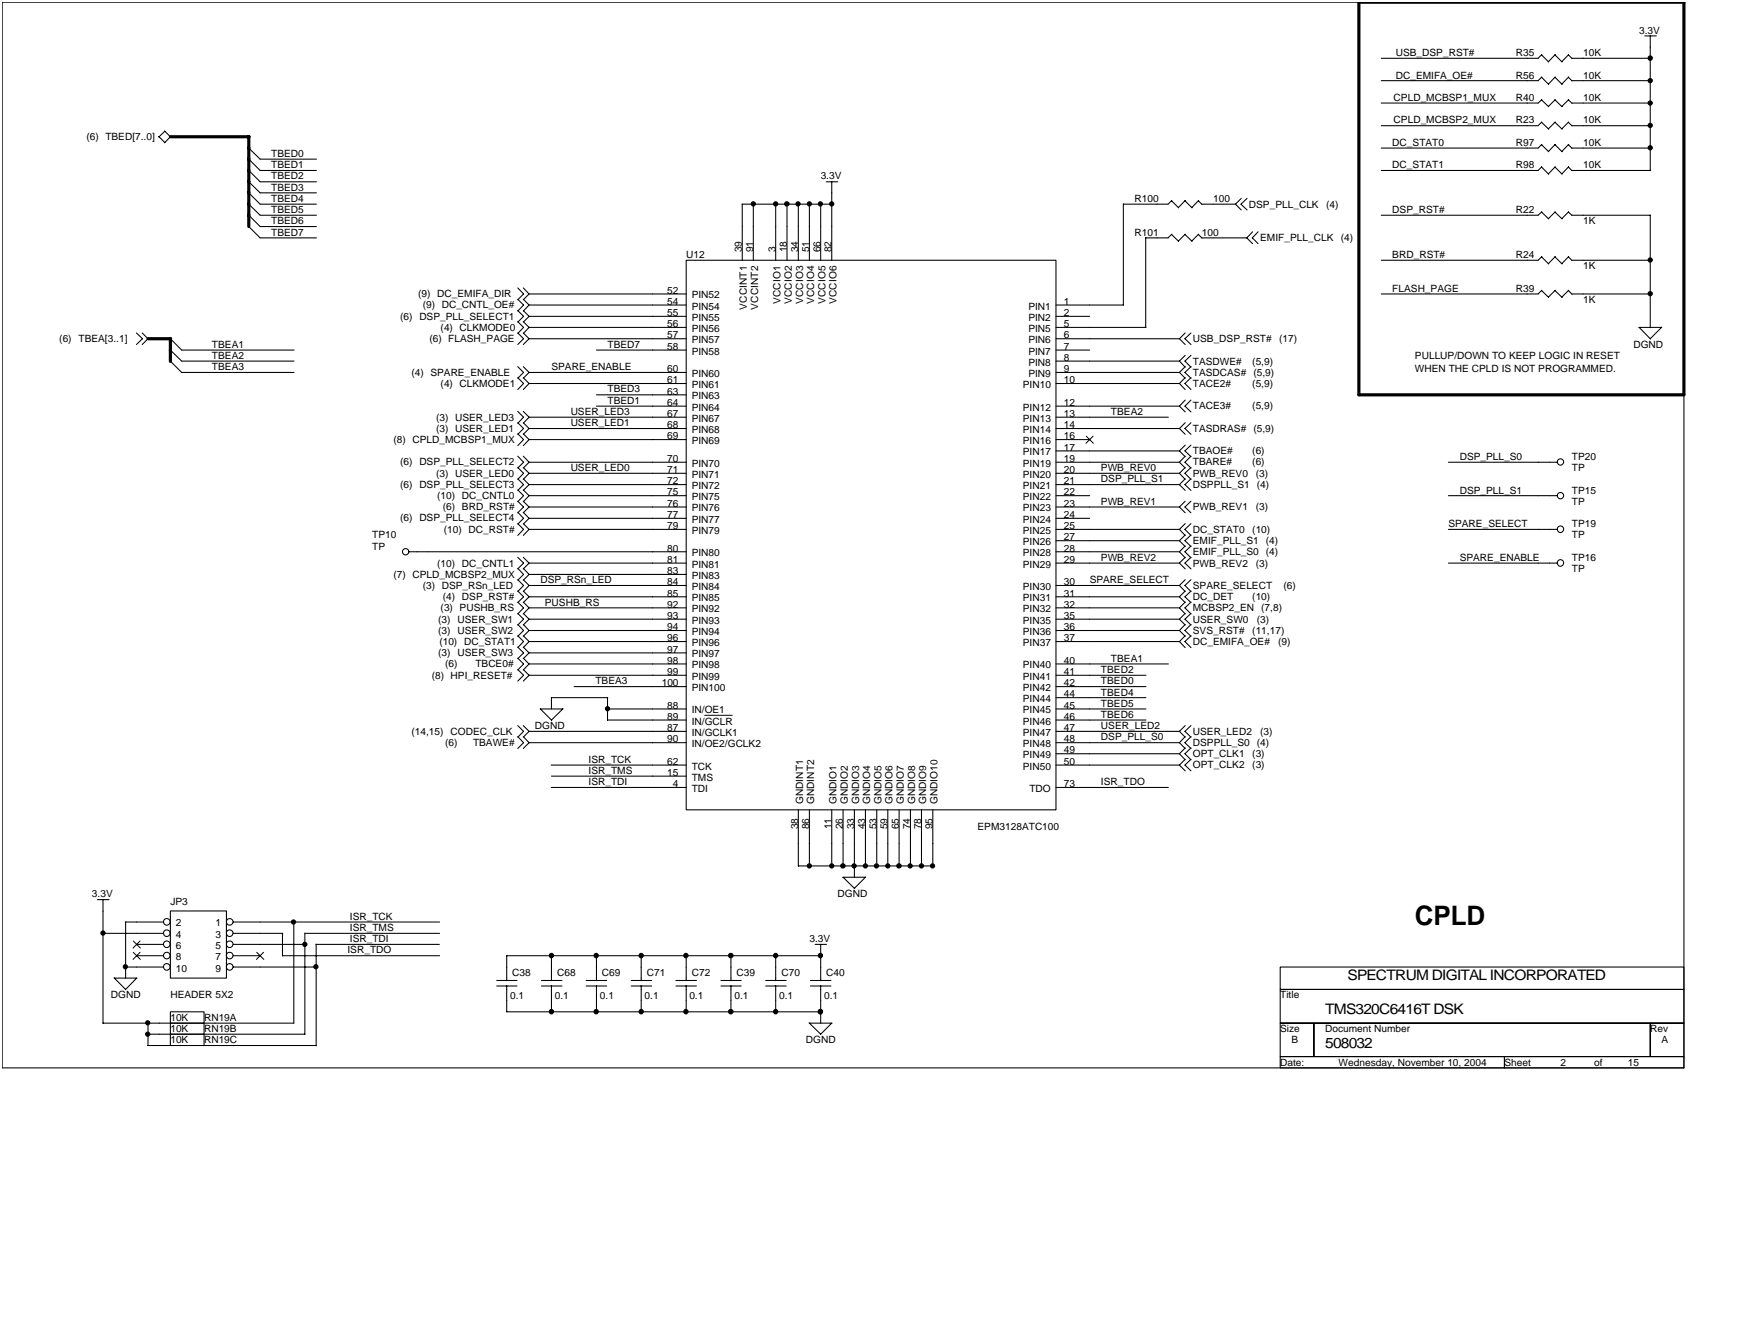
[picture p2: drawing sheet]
<svg xmlns="http://www.w3.org/2000/svg" width="279mm" height="216mm" viewBox="0 0 279 216" stroke-linecap="round" stroke-linejoin="round" font-family="sans-serif">
<g fill="none" stroke="#000" stroke-width=".17">
<path d="M.4 .4h270.5v171.3h-270.5zM248 12.4l1.1 1.2M248 8.8l1.1 1.2M248 19.7l1.1 1.1M248 16.1l1.1 1.1M248 12.4l-.6 .6h-25.2M248 8.8l-.6 .6h-25.2M248 19.6l-.6 .6h-25.2M248 16l-.6 .6h-25.2M250.1 12.4l1.2 1.2M250.1 8.8l1.2 1.2M250.1 19.7l1.2 1.1"/>
<path d="M250.1 16.1l1.2 1.1M250.2 12.4l-1.1 1.1M250.2 8.8l-1.1 1.1M250.2 19.6l-1.1 1.1M250.2 16l-1.1 1.1M252.3 12.4l.6 .6M252.3 8.8l.6 .6M252.3 19.7l.6 .5M252.3 16.1l.6 .5M252.3 12.4l-1.1 1.1M252.3 8.8l-1.1 1.1M252.3 19.6l-1.1 1.1"/>
<path d="M252.3 16l-1.1 1.1M252.8 13h12.7M252.8 9.4h12.6M252.8 16.6h12.7M264.6 5.8h1.8M265.4 5.8v21.6M25.5 21.9l1 1M26.5 21.1l.9 .9-.9 1M26.5 21.1l-1 .9M40 27.4l1.8 1.8h9.1M40 32.8l1.8 1.8h9.1M40 36.4l1.8 1.8h9.1"/>
<path d="M40 31l1.8 1.8h9.1M40 25.5l1.8 1.9h9.1M40 34.6l1.8 1.8h9.1M40 29.2l1.8 1.8h9.1M40 23.8l1.8 1.8h9.1M119.4 32.8h14.4M119.4 32.8v9M121.2 32.8v9M124.8 32.8v9M126.6 32.8v9M128.4 32.8v9M130.2 32.8v9"/>
<path d="M132 32.8v9M132.9 29.2h1.9M133.8 29.2v12.6M180.7 32.8v16.2M184.3 38.2v14.4M188.4 37.7l1.2 1.1M188.4 32.3l1.2 1.1M188.5 37.6l-.6 .6h-3.6M188.5 32.2l-.6 .6h-7.2M190.6 37.7l1.1 1.1M190.6 32.3l1.1 1.1M190.6 37.6l-1.1 1.1"/>
<path d="M190.6 32.2l-1.1 1.2M192.8 37.7l.6 .6M192.8 32.3l.6 .6M192.8 37.6l-1.1 1.1M192.8 32.2l-1.1 1.2M193.3 38.2h7.3M193.3 32.8h5.5M199.7 31.9l-1 .9 1 1M200.6 31.9l-1 .9 1 1M201.5 37.3l-1 .9 1 1M202.4 37.3l-1 .9 1 1M248 34.1l1.1 1.1"/>
<path d="M248 26.9l1.1 1.1M248 23.3l1.1 1.1M248 26.8l-.6 .6h-25.2M248 34.1l-.6 .5h-25.2M248 23.2l-.6 .6h-25.2M250.1 34.1l1.2 1.1M250.1 26.9l1.2 1.1M250.1 23.3l1.2 1.1M250.2 34.1l-1.1 1.1M250.2 26.8l-1.1 1.2M250.2 23.2l-1.1 1.2M252.3 34.1l.6 .5"/>
<path d="M252.3 26.9l.6 .5M252.3 23.3l.6 .5M252.3 34.1l-1.1 1.1M252.3 26.8l-1.1 1.2M252.3 23.2l-1.1 1.2M252.8 34.6h12.7M252.8 20.2h12.7M252.8 27.4h12.7M252.8 23.8h12.7M265.4 34.6v18.1M21.9 53.5l1 1-1 .9M22.9 53.5l.9 1-.9 .9"/>
<path d="M27.4 58l1.8 1.9h18.1M27.4 54.4l1.8 1.9h18.1M27.4 56.2l1.8 1.9h18.1M83.3 46.3l.9 1-.9 .9M83.3 48.1l.9 .9-.9 1M83.3 53.5l.9 1-.9 .9M83.3 51.7l.9 .9-.9 1M83.3 58.9l.9 1-.9 .9M83.3 49.9l.9 1-.9 .9M84.2 46.3l.9 1-.9 .9M84.2 48.1l.9 .9-.9 1M84.2 53.5l.9 1-.9 .9"/>
<path d="M84.2 51.7l.9 .9-.9 1M84.2 58.9l.9 1-.9 .9M84.2 49.9l.9 1M85.1 52.6h25.3M85.1 47.3h25.3M85.1 49h25.3M85.1 54.5h25.3M85.1 59.9h25.3M85.1 50.9l-.9 .9M85.1 50.9h25.3M95.9 56.3h14.5M110.4 41.8h59.5v88.4h-59.5z"/>
<path d="M169.9 52.6h14.4M169.9 49h10.8M169.9 50.9h5.4M169.9 54.5h19.9M169.9 56.3h5.4M169.9 58.1h19.9M169.9 59.9h19.9M190.6 53.5l-.9 1 .9 .9M190.6 58.9l-.9 1 .9 .9M190.6 57.1l-.9 1 .9 .9M191.6 53.5l-1 1 1 .9M191.6 58.9l-1 1 1 .9"/>
<path d="M191.6 57.1l-1 1 1 .9M248 46.7l1.1 1.1M248 41.3l1.1 1.1M248 46.7l-.6 .6h-25.2M248 41.2l-.6 .6h-25.2M250.1 46.7l1.2 1.1M250.1 41.3l1.2 1.1M250.2 46.7l-1.1 1.1M250.2 41.2l-1.1 1.2M252.3 46.7l.6 .6M252.3 41.3l.6 .6M252.3 46.7l-1.1 1.1"/>
<path d="M252.3 41.2l-1.1 1.2M252.8 47.3h12.7M252.8 41.8h12.7M263.6 52.6h3.7M263.7 52.6l1.8 1.9M267.3 52.6l-1.9 1.9M83.3 78.8l.9 .9-.9 1M83.3 69.7l.9 1-.9 .9M83.3 60.7l.9 1-.9 .9M83.3 66.1l.9 1-.9 .9M83.3 68l.9 .9-.9 .9M83.3 75.2l.9 .9-.9 1"/>
<path d="M83.3 77l.9 .9-.9 .9M83.3 73.3l.9 1-.9 .9M84.2 78.8l.9 .9M84.2 69.7l.9 1M84.2 60.7l.9 1-.9 .9M84.2 66.1l.9 1M84.2 68l.9 .9M84.2 75.2l.9 .9M84.2 77l.9 .9-.9 .9M84.2 73.3l.9 1M85.1 61.7h25.3M85.1 77.9h25.3"/>
<path d="M85.1 79.7l-.9 1M85.1 70.7l-.9 .9M85.1 67.1l-.9 .9M85.1 68.9l-.9 .9M85.1 76.1l-.9 1M85.1 74.3l-.9 .9M85.1 67.1h25.3M85.1 68.9h25.3M85.1 70.7h25.3M85.1 74.3h25.3M85.1 76.1h25.3M85.1 79.7h25.3"/>
<path d="M95.9 65.3h14.5M95.9 63.5h14.5M169.9 61.7h19.9M169.9 65.3h19.9M169.9 67.1h18M169.9 68.9h19.9M169.9 70.7h5.4M169.9 72.5h19.9M169.9 74.3h19.9M169.9 76.1h19.9M169.9 77.9h19.9M169.9 79.7h5.4"/>
<path d="M190.6 64.3l-.9 1 .9 .9M190.6 68l-.9 .9 .9 .9M190.6 60.7l-.9 1 .9 .9M190.6 73.3l-.9 1 .9 .9M190.6 75.2l-.9 .9 .9 1M190.6 77l-.9 .9 .9 .9M190.6 71.6l-.9 .9 .9 .9M191.6 64.3l-1 1 1 .9M191.6 68l-1 .9 1 .9M191.6 60.7l-1 1 1 .9M191.6 73.3l-1 1 1 .9M191.6 75.2l-1 .9 1 1"/>
<path d="M191.6 77l-1 .9 1 .9M191.6 71.6l-1 .9 1 .9M233 74.3h17.5M233 79.7h17.5M65.8 88.7h44.6M83.3 89.6l.9 .9-.9 1M83.3 84.2l.9 .9-.9 1M83.3 91.4l.9 .9-.9 1M83.3 80.6l.9 .9-.9 .9M83.3 95l.9 .9-.9 1M83.3 96.8l.9 .9-.9 1M83.3 98.6l.9 .9-.9 1"/>
<path d="M83.3 93.2l.9 .9-.9 1M83.3 82.4l.9 .9-.9 1M84.2 89.6l.9 .9M84.2 84.2l.9 .9M84.2 91.4l.9 .9M84.2 80.6l.9 .9M84.2 95l.9 .9M84.2 96.8l.9 .9-.9 1M84.2 98.6l.9 .9-.9 1M84.2 93.2l.9 .9M84.2 82.4l.9 .9M85.1 97.7h25.3"/>
<path d="M85.1 99.5h25.3M85.1 90.5l-.9 1M85.1 85.1l-.9 1M85.1 92.3l-.9 1M85.1 81.5l-.9 .9M85.1 95.9l-.9 1M85.1 94.1l-.9 1M85.1 83.3l-.9 1M85.1 81.5h25.3M85.1 83.3h25.3M85.1 85.1h25.3M85.1 90.5h25.3"/>
<path d="M85.1 94.1h25.3M85.1 95.9h25.3M85.1 92.3h25.3M169.9 81.5h19.9M169.9 83.3h5.4M169.9 85.1h19.9M169.9 86.9h19.9M169.9 88.7h19.9M169.9 90.5h19.9M169.9 94.1h19.9M169.9 95.9h19.9M169.9 97.7h19.9"/>
<path d="M169.9 99.5h19.9M190.6 84.2l-.9 .9 .9 1M190.6 95l-.9 .9 .9 1M190.6 96.8l-.9 .9 .9 1M190.6 98.6l-.9 .9 .9 1M190.6 89.6l-.9 .9 .9 1M190.6 80.6l-.9 .9 .9 .9M190.6 93.2l-.9 .9 .9 1M190.6 87.8l-.9 .9 .9 1M190.6 86l-.9 .9 .9 1M191.6 84.2l-1 .9 1 1M191.6 95l-1 .9 1 1"/>
<path d="M191.6 96.8l-1 .9 1 1M191.6 98.6l-1 .9 1 1M191.6 89.6l-1 .9 1 1M191.6 80.6l-1 .9 1 .9M191.6 93.2l-1 .9 1 1M191.6 87.8l-1 .9 1 1M191.6 86l-1 .9 1 1M233 85.1h17.5M233 90.5h17.5M83.3 107.6l.9 1-.9 .9M83.3 102.2l.9 .9-.9 1M83.3 116.6l.9 1-.9 .9"/>
<path d="M83.3 105.8l.9 .9-.9 1M83.3 100.4l.9 1-.9 .9M83.3 104l.9 1-.9 .9M83.3 118.4l.9 1-.9 .9M84.2 107.6l.9 1M84.2 102.2l.9 .9M84.2 116.6l.9 1M84.2 105.8l.9 .9M84.2 100.4l.9 1M84.2 104l.9 1-.9 .9M84.2 118.4l.9 1M85.1 105h25.3"/>
<path d="M85.1 108.6l-.9 .9M85.1 103.1l-.9 1M85.1 117.6l-.9 .9M85.1 106.7l-.9 1M85.1 101.4l-.9 .9M85.1 119.4l-.9 .9M85.1 101.4h25.3M85.1 103.1h25.3M85.1 106.7h25.3M85.1 108.6h25.3M85.1 117.6h25.3M85.1 119.4h25.3"/>
<path d="M86.9 114h3.6M86.9 114l1.8 1.8M88.7 112.1v1.9M88.7 112.2h9.1M90.6 113.9l-1.9 1.9M92.3 110.4h18.1M97.7 114h12.7M97.7 115.8h12.7M97.7 112.2v3.6M169.9 114h14.4M169.9 101.4h19.9M169.9 103.1h19.9"/>
<path d="M169.9 106.7h18M169.9 108.6h14.4M169.9 110.4h14.4M169.9 112.2h14.4M169.9 115.8h14.4M169.9 117.6h19.9M169.9 119.4h19.9M190.6 100.4l-.9 1 .9 .9M190.6 102.2l-.9 .9 .9 1M190.6 118.4l-.9 1 .9 .9M190.6 116.6l-.9 1 .9 .9M191.6 100.4l-1 1 1 .9"/>
<path d="M191.6 102.2l-1 .9 1 1M191.6 118.4l-1 1 1 .9M191.6 116.6l-1 1 1 .9M88.7 126.6h21.7M88.7 123h21.7M88.7 124.8h21.7M128.4 130.2v9M128.4 139.2h21.7M130.2 130.2v9M133.8 130.2v9M135.6 130.2v9M137.4 130.2v10.9"/>
<path d="M139.2 130.2v9M141 130.2v9M142.8 130.2v9M144.6 130.2v9M146.4 130.2v9M148.2 130.2v9M150 130.2v9M169.9 126.6h18M169.9 121.2h19.9M169.9 123h19.9M190.6 120.2l-.9 1 .9 .9M190.6 122.1l-.9 .9 .9 .9"/>
<path d="M191.6 120.2l-1 1 1 .9M191.6 122.1l-1 .9 1 .9M15.7 144.6h1.8M16.5 150h9.8M16.6 144.6v19.9M18.3 157.2l1.9 1.9M18.4 157.2h3.6M20.2 148.2h6.1M20.2 155.5h6.1M20.2 148.2v9.1M22 157.2l-1.8 1.9M22 151.8h4.3"/>
<path d="M22 153.6h4.3M27.4 146.4h9v10.8h-9zM37.5 151.8h11.6M37.5 148.2h33.2M37.5 150h8M37.5 153.6h4.3M37.5 155.5h13.4M45.4 153.6h25.3M45.4 150v3.7M47.3 148.2v16.3M49 150h21.7M49 150v16.3"/>
<path d="M50.8 151.8h19.9M50.9 151.8v16.3M79.9 158.5h3.3M79.9 157.6h3.3M81.5 153.6h50.6M81.5 153.6v4.1M81.5 158.5v4.2h50.6M87.1 158.5h3.3M87.1 157.6h3.3M88.7 153.6v4.1M88.7 158.5v4.2M94.3 158.5h3.3"/>
<path d="M94.3 157.6h3.3M95.9 153.6v4.1M95.9 158.5v4.2M101.5 158.5h3.3M101.5 157.6h3.3M103.1 153.6v4.1M103.1 158.5v4.2M108.7 158.5h3.3M108.7 157.6h3.3M110.4 153.6v4.1M110.4 158.5v4.2M116 158.5h3.2"/>
<path d="M116 157.6h3.2M117.6 153.6v4.1M117.6 158.5v4.2M123.2 158.5h3.3M123.2 157.6h3.3M124.8 153.6v4.1M124.8 158.5v4.2M130.4 158.5h3.3M130.4 157.6h3.3M131.1 151.8h1.8M132 151.8v5.9M132 158.5v6"/>
<path d="M135.6 141h3.6M135.6 141l1.9 1.8M139.2 141l-1.8 1.8M205.9 155.5h65v3.6h-65zM205.9 159.1h65v5.4h-65zM16.6 164.5h10.8M23.8 168.1h3.6M23.8 166.3h3.6M23.8 164.4v3.7M27.4 162.7h5.4v1.8h-5.4zM27.4 166.3h5.4v1.8h-5.4zM27.4 164.5h5.4v1.8h-5.4z"/>
<path d="M32.8 164.5h14.5M32.8 168.1h18.1M32.8 166.3h16.2M130.1 164.4l1.9 1.9M130.2 164.5h3.6M133.8 164.5l-1.8 1.8M205.9 164.5h5.4v5.4h-5.4zM205.9 169.9h36.1v1.8h-36.1zM211.3 164.5h54.1v5.4h-54.1zM242 169.9h28.9v1.8h-28.9zM265.4 164.5h5.5v5.4h-5.5z"/>
<circle cx="251" cy="79.7" r=".51"/>
<circle cx="251" cy="74.3" r=".51"/>
<circle cx="65.2" cy="88.7" r=".51"/>
<circle cx="251" cy="85.1" r=".52"/>
<circle cx="251" cy="90.5" r=".52"/>
<circle cx="26.8" cy="148.2" r=".54"/>
<circle cx="26.8" cy="155.4" r=".54"/>
<circle cx="26.8" cy="150" r=".54"/>
<circle cx="26.8" cy="153.6" r=".54"/>
<circle cx="26.8" cy="151.8" r=".54"/>
<circle cx="36.9" cy="148.2" r=".54"/>
<circle cx="36.9" cy="150" r=".54"/>
<circle cx="36.9" cy="155.4" r=".54"/>
<circle cx="36.9" cy="153.6" r=".54"/>
<circle cx="36.9" cy="151.8" r=".54"/>
</g>
<path d="M218.6 .4h52.3v63.1h-52.3zM27.4 22h12.7M40 21.9v14.5M23.8 54.5h3.6M27.4 54.5v3.6" fill="none" stroke="#000" stroke-width=".51"/>
<path d="M174.7 70.1l1.2 1.2M175.8 70.1l-1.1 1.2M113.3 115h4.5M21.4 151.3l1.2 1.1M21.4 153.1l1.2 1.1M22.5 151.3l-1.1 1.1M22.5 153.1l-1.1 1.1M41.3 153.1l1.1 1.1M42.4 153.1l-1.2 1.1" fill="none" stroke="#000" stroke-width=".16"/>
<g fill="#000" stroke="#000" stroke-width=".17">
<circle cx="265.4" cy="9.3" r=".35"/>
<circle cx="265.4" cy="16.6" r=".34"/>
<circle cx="265.4" cy="13" r=".34"/>
<circle cx="121.2" cy="32.8" r=".34"/>
<circle cx="124.8" cy="32.8" r=".34"/>
<circle cx="126.6" cy="32.8" r=".36"/>
<circle cx="128.4" cy="32.8" r=".34"/>
<circle cx="130.2" cy="32.8" r=".34"/>
<circle cx="132" cy="32.8" r=".34"/>
<circle cx="133.8" cy="32.8" r=".34"/>
<circle cx="265.4" cy="23.8" r=".34"/>
<circle cx="265.4" cy="20.2" r=".34"/>
<circle cx="265.4" cy="41.8" r=".34"/>
<circle cx="265.4" cy="47.2" r=".34"/>
<circle cx="97.7" cy="113.9" r=".34"/>
<circle cx="130.2" cy="139.2" r=".34"/>
<circle cx="133.8" cy="139.2" r=".34"/>
<circle cx="135.6" cy="139.2" r=".36"/>
<circle cx="137.4" cy="139.2" r=".34"/>
<circle cx="139.2" cy="139.2" r=".34"/>
<circle cx="141" cy="139.2" r=".34"/>
<circle cx="142.8" cy="139.2" r=".34"/>
<circle cx="144.6" cy="139.2" r=".36"/>
<circle cx="146.4" cy="139.2" r=".34"/>
<circle cx="148.2" cy="139.2" r=".34"/>
<circle cx="150" cy="139.2" r=".34"/>
<circle cx="16.6" cy="150" r=".34"/>
<circle cx="20.2" cy="155.4" r=".34"/>
<circle cx="47.2" cy="148.2" r=".34"/>
<circle cx="49" cy="151.8" r=".34"/>
<circle cx="50.8" cy="155.4" r=".34"/>
<circle cx="88.7" cy="153.6" r=".35"/>
<circle cx="95.9" cy="153.6" r=".35"/>
<circle cx="103.1" cy="153.6" r=".35"/>
<circle cx="110.3" cy="153.6" r=".35"/>
<circle cx="117.5" cy="153.6" r=".37"/>
<circle cx="124.8" cy="153.6" r=".35"/>
<circle cx="132" cy="153.6" r=".35"/>
<circle cx="23.8" cy="164.4" r=".34"/>
<circle cx="23.8" cy="166.3" r=".34"/>
<circle cx="88.7" cy="162.6" r=".35"/>
<circle cx="95.9" cy="162.6" r=".35"/>
<circle cx="103.1" cy="162.6" r=".35"/>
<circle cx="110.3" cy="162.6" r=".35"/>
<circle cx="117.5" cy="162.6" r=".37"/>
<circle cx="124.8" cy="162.6" r=".35"/>
<circle cx="132" cy="162.6" r=".35"/>
</g>
<text font-size="4.3" x="227.6" y="148.6">CPLD</text>
<g font-size="2.3">
<text x="216.8" y="157.6">SPECTRUM DIGITAL INCORPORATED</text>
<text x="213.2" y="163">TMS320C6416T DSK</text>
<text x="213.2" y="168.4">508032</text>
</g>
<g font-size="1.6">
<text x="263.7" y="5.4">3.3V</text>
<text x="224.5" y="9">USB_DSP_RST#</text>
<text x="243.8" y="9">R35</text>
<text x="254.6" y="9">10K</text>
<text x="224.2" y="16.2">CPLD_MCBSP1_MUX</text>
<text x="224.5" y="12.6">DC_EMIFA_OE#</text>
<text x="243.8" y="12.6">R56</text>
<text x="243.8" y="16.2">R40</text>
<text x="254.6" y="12.6">10K</text>
<text x="254.6" y="16.2">10K</text>
<text x="13.9" y="22.5">(6) TBED[7..0]</text>
<text x="224" y="23.4">DC_STAT0</text>
<text x="224.2" y="19.8">CPLD_MCBSP2_MUX</text>
<text x="243.8" y="19.8">R23</text>
<text x="243.8" y="23.4">R97</text>
<text x="254.6" y="19.8">10K</text>
<text x="254.6" y="23.4">10K</text>
<text x="43.6" y="28.8">TBED2</text>
<text x="43.6" y="27">TBED1</text>
<text x="43.6" y="25.2">TBED0</text>
<text x="132" y="28.8">3.3V</text>
<text x="224" y="27">DC_STAT1</text>
<text x="243.8" y="27">R98</text>
<text x="254.6" y="27">10K</text>
<text x="43.6" y="34.3">TBED5</text>
<text x="43.6" y="32.4">TBED4</text>
<text x="43.6" y="30.7">TBED3</text>
<text x="182.5" y="32.4">R100</text>
<text x="195.1" y="32.4">100</text>
<text x="200.9" y="33.4">DSP_PLL_CLK</text>
<text x="213.3" y="33.4">(4)</text>
<text x="224" y="34.3">DSP_RST#</text>
<text x="243.8" y="34.3">R22</text>
<text x="43.6" y="37.9">TBED7</text>
<text x="43.6" y="36">TBED6</text>
<text x="110.4" y="41.5">U12</text>
<text x="119.4" y="40.6" transform="rotate(-90 119.4 40.6)">39</text>
<text x="121.1" y="40.6" transform="rotate(-90 121.1 40.6)">91</text>
<text x="124.7" y="40.6" transform="rotate(-90 124.7 40.6)">3</text>
<text x="126.5" y="40.6" transform="rotate(-90 126.5 40.6)">18</text>
<text x="128.4" y="40.6" transform="rotate(-90 128.4 40.6)">34</text>
<text x="130.1" y="40.6" transform="rotate(-90 130.1 40.6)">51</text>
<text x="132" y="40.6" transform="rotate(-90 132 40.6)">66</text>
<text x="133.7" y="40.6" transform="rotate(-90 133.7 40.6)">82</text>
<text x="182.5" y="37.9">R101</text>
<text x="193.3" y="37.9">100</text>
<text x="202.7" y="38.7">EMIF_PLL_CLK</text>
<text x="215.7" y="38.7">(4)</text>
<text x="224" y="41.5">BRD_RST#</text>
<text x="243.8" y="41.5">R24</text>
<text x="254.6" y="36">1K</text>
<text x="67.2" y="47.8">(9) DC_EMIFA_DIR</text>
<text x="107.3" y="47.2">52</text>
<text x="111.3" y="48">PIN52</text>
<text x="224" y="46.9">FLASH_PAGE</text>
<text x="243.8" y="46.9">R39</text>
<text x="254.6" y="43.3">1K</text>
<text x="64.4" y="51.4">(6) DSP_PLL_SELECT1</text>
<text x="68" y="49.6">(9) DC_CNTL_OE#</text>
<text x="70.9" y="53.2">(4) CLKMODE0</text>
<text x="107.3" y="49">54</text>
<text x="107.3" y="50.8">55</text>
<text x="107.3" y="52.6">56</text>
<text x="111.3" y="49.8">PIN54</text>
<text x="111.3" y="51.6">PIN55</text>
<text x="111.3" y="53.4">PIN56</text>
<text x="120.2" y="49.8" transform="rotate(-90 120.2 49.8)">VCCINT1</text>
<text x="121.9" y="49.8" transform="rotate(-90 121.9 49.8)">VCCINT2</text>
<text x="125.5" y="48.8" transform="rotate(-90 125.5 48.8)">VCCIO1</text>
<text x="127.4" y="48.8" transform="rotate(-90 127.4 48.8)">VCCIO2</text>
<text x="129.2" y="48.8" transform="rotate(-90 129.2 48.8)">VCCIO3</text>
<text x="131" y="48.8" transform="rotate(-90 131 48.8)">VCCIO4</text>
<text x="132.8" y="48.8" transform="rotate(-90 132.8 48.8)">VCCIO5</text>
<text x="134.5" y="48.8" transform="rotate(-90 134.5 48.8)">VCCIO6</text>
<text x="165.4" y="49.8">PIN1</text>
<text x="165.4" y="51.6">PIN2</text>
<text x="165.4" y="53.4">PIN5</text>
<text x="171.1" y="49">1</text>
<text x="171.1" y="50.8">2</text>
<text x="171.1" y="52.6">5</text>
<text x="254.6" y="48.7">1K</text>
<text x="9.5" y="55">(6) TBEA[3..1]</text>
<text x="34.1" y="55.9">TBEA1</text>
<text x="34.1" y="59.5">TBEA3</text>
<text x="34.1" y="57.7">TBEA2</text>
<text x="69.1" y="55">(6) FLASH_PAGE</text>
<text x="88.7" y="59.5">SPARE_ENABLE</text>
<text x="97.7" y="55.9">TBED7</text>
<text x="107.3" y="54.4">57</text>
<text x="107.3" y="56.2">58</text>
<text x="107.3" y="59.8">60</text>
<text x="111.3" y="55.2">PIN57</text>
<text x="111.3" y="57">PIN58</text>
<text x="165.4" y="55.2">PIN6</text>
<text x="165.4" y="57">PIN7</text>
<text x="165.4" y="58.8">PIN8</text>
<text x="171.1" y="54.4">6</text>
<text x="171.1" y="56.2">7</text>
<text x="171.1" y="58">8</text>
<text x="171.1" y="59.8">9</text>
<text x="191.9" y="55">USB_DSP_RST#</text>
<text x="191.9" y="58.6">TASDWE#</text>
<text x="201.4" y="58.6">(5,9)</text>
<text x="205.8" y="55">(17)</text>
<text x="227.6" y="57.7">PULLUP/DOWN TO KEEP LOGIC IN RESET</text>
<text x="227.6" y="59.8">WHEN THE CPLD IS NOT PROGRAMMED.</text>
<text x="262.7" y="55.9">DGND</text>
<text x="66.2" y="60.4">(4) SPARE_ENABLE</text>
<text x="70.9" y="62.2">(4) CLKMODE1</text>
<text x="97.7" y="64.9">TBED1</text>
<text x="97.7" y="63.1">TBED3</text>
<text x="107.3" y="61.6">61</text>
<text x="107.3" y="63.4">63</text>
<text x="107.3" y="65.2">64</text>
<text x="111.3" y="60.6">PIN60</text>
<text x="111.3" y="62.4">PIN61</text>
<text x="111.3" y="64.2">PIN63</text>
<text x="164.5" y="62.4">PIN10</text>
<text x="165.4" y="60.6">PIN9</text>
<text x="171.1" y="61.6">10</text>
<text x="171.1" y="65.2">12</text>
<text x="191.9" y="65.8">TACE3#</text>
<text x="191.9" y="60.4">TASDCAS#</text>
<text x="191.9" y="62.2">TACE2#</text>
<text x="201.4" y="65.8">(5,9)</text>
<text x="201.4" y="62.2">(5,9)</text>
<text x="201.6" y="60.4">(5,9)</text>
<text x="63.3" y="71.2">(8) CPLD_MCBSP1_MUX</text>
<text x="70.2" y="67.6">(3) USER_LED3</text>
<text x="70.2" y="69.4">(3) USER_LED1</text>
<text x="91.8" y="68.5">USER_LED1</text>
<text x="91.8" y="66.7">USER_LED3</text>
<text x="107.3" y="67">67</text>
<text x="107.3" y="68.8">68</text>
<text x="107.3" y="70.6">69</text>
<text x="111.3" y="66">PIN64</text>
<text x="111.3" y="67.8">PIN67</text>
<text x="111.3" y="69.6">PIN68</text>
<text x="111.3" y="71.4">PIN69</text>
<text x="164.5" y="66">PIN12</text>
<text x="164.5" y="67.8">PIN13</text>
<text x="164.5" y="69.6">PIN14</text>
<text x="164.5" y="71.4">PIN16</text>
<text x="171.1" y="67">13</text>
<text x="171.1" y="68.8">14</text>
<text x="171.1" y="70.6">16</text>
<text x="178.7" y="66.7">TBEA2</text>
<text x="191.9" y="69.4">TASDRAS#</text>
<text x="201.6" y="69.4">(5,9)</text>
<text x="64.4" y="74.8">(6) DSP_PLL_SELECT2</text>
<text x="70.2" y="76.6">(3) USER_LED0</text>
<text x="91.8" y="75.7">USER_LED0</text>
<text x="107.3" y="74.3">70</text>
<text x="107.3" y="76">71</text>
<text x="107.3" y="77.9">72</text>
<text x="111.3" y="75">PIN70</text>
<text x="111.3" y="76.8">PIN71</text>
<text x="164.5" y="73.2">PIN17</text>
<text x="164.5" y="75">PIN19</text>
<text x="164.5" y="76.8">PIN20</text>
<text x="171.1" y="72.4">17</text>
<text x="171.1" y="74.3">19</text>
<text x="171.1" y="76">20</text>
<text x="171.1" y="77.9">21</text>
<text x="177.1" y="77.5">DSP_PLL_S1</text>
<text x="177.1" y="75.7">PWB_REV0</text>
<text x="191.9" y="74.8">TBARE#</text>
<text x="191.9" y="76.6">PWB_REV0</text>
<text x="191.9" y="73">TBAOE#</text>
<text x="201.4" y="74.8">(6)</text>
<text x="201.4" y="73">(6)</text>
<text x="202" y="76.6">(3)</text>
<text x="234.8" y="73.9">DSP_PLL_S0</text>
<text x="252.8" y="73.9">TP20</text>
<text x="252.8" y="75.7">TP</text>
<text x="64.4" y="83.8">(6) DSP_PLL_SELECT4</text>
<text x="64.4" y="78.5">(6) DSP_PLL_SELECT3</text>
<text x="70.3" y="80.2">(10) DC_CNTL0</text>
<text x="71.2" y="82.1">(6) BRD_RST#</text>
<text x="107.3" y="79.6">75</text>
<text x="107.3" y="81.5">76</text>
<text x="107.3" y="83.3">77</text>
<text x="111.3" y="78.6">PIN72</text>
<text x="111.3" y="80.4">PIN75</text>
<text x="111.3" y="82.2">PIN76</text>
<text x="164.5" y="78.6">PIN21</text>
<text x="164.5" y="80.4">PIN22</text>
<text x="164.5" y="82.2">PIN23</text>
<text x="171.1" y="79.6">22</text>
<text x="171.1" y="81.5">23</text>
<text x="171.1" y="83.3">24</text>
<text x="177.1" y="81.1">PWB_REV1</text>
<text x="191.9" y="82.1">PWB_REV1</text>
<text x="191.9" y="78.5">DSPPLL_S1</text>
<text x="202" y="82.1">(3)</text>
<text x="202.2" y="78.5">(4)</text>
<text x="234.8" y="79.3">DSP_PLL_S1</text>
<text x="252.8" y="79.3">TP15</text>
<text x="252.8" y="81.1">TP</text>
<text x="59.9" y="86.5">TP10</text>
<text x="59.9" y="88.4">TP</text>
<text x="71.4" y="85.7">(10) DC_RST#</text>
<text x="107.3" y="85.1">79</text>
<text x="107.3" y="88.7">80</text>
<text x="111.3" y="84">PIN77</text>
<text x="111.3" y="85.8">PIN79</text>
<text x="111.3" y="89.4">PIN80</text>
<text x="164.5" y="84">PIN24</text>
<text x="164.5" y="85.8">PIN25</text>
<text x="164.5" y="87.6">PIN26</text>
<text x="164.5" y="89.4">PIN28</text>
<text x="171.1" y="85.1">25</text>
<text x="171.1" y="86.9">27</text>
<text x="171.1" y="88.7">28</text>
<text x="191.9" y="85.7">DC_STAT0</text>
<text x="191.9" y="89.3">EMIF_PLL_S0 (4)</text>
<text x="191.9" y="87.5">EMIF_PLL_S1 (4)</text>
<text x="201.4" y="85.7">(10)</text>
<text x="233" y="84.8">SPARE_SELECT</text>
<text x="252.8" y="84.8">TP19</text>
<text x="252.8" y="86.5">TP</text>
<text x="63.3" y="92.9">(7) CPLD_MCBSP2_MUX</text>
<text x="68" y="94.7">(3) DSP_RSn_LED</text>
<text x="70.3" y="91.1">(10) DC_CNTL1</text>
<text x="86.9" y="93.8">DSP_RSn_LED</text>
<text x="107.3" y="90.5">81</text>
<text x="107.3" y="92.3">83</text>
<text x="107.3" y="94.1">84</text>
<text x="107.3" y="95.9">85</text>
<text x="111.3" y="91.2">PIN81</text>
<text x="111.3" y="93.1">PIN83</text>
<text x="111.3" y="94.8">PIN84</text>
<text x="164.5" y="91.2">PIN29</text>
<text x="164.5" y="94.8">PIN30</text>
<text x="171.1" y="90.5">29</text>
<text x="171.1" y="94.1">30</text>
<text x="171.1" y="95.9">31</text>
<text x="175.3" y="93.8">SPARE_SELECT</text>
<text x="177.1" y="90.1">PWB_REV2</text>
<text x="191.9" y="91.1">PWB_REV2</text>
<text x="191.9" y="94.7">SPARE_SELECT</text>
<text x="202" y="91.1">(3)</text>
<text x="206.5" y="94.7">(6)</text>
<text x="234.8" y="90.1">SPARE_ENABLE</text>
<text x="252.8" y="90.1">TP16</text>
<text x="252.8" y="92">TP</text>
<text x="70.5" y="100.1">(3) USER_SW1</text>
<text x="70.5" y="101.9">(3) USER_SW2</text>
<text x="70.9" y="98.3">(3) PUSHB_RS</text>
<text x="71.2" y="96.5">(4) DSP_RST#</text>
<text x="87.6" y="97.4">PUSHB_RS</text>
<text x="107.3" y="97.7">92</text>
<text x="107.3" y="99.5">93</text>
<text x="107.3" y="101.3">94</text>
<text x="111.3" y="96.7">PIN85</text>
<text x="111.3" y="98.4">PIN92</text>
<text x="111.3" y="100.3">PIN93</text>
<text x="164.5" y="96.7">PIN31</text>
<text x="164.5" y="98.4">PIN32</text>
<text x="164.5" y="100.3">PIN35</text>
<text x="171.1" y="97.7">32</text>
<text x="171.1" y="99.5">35</text>
<text x="171.1" y="101.3">36</text>
<text x="191.9" y="101.9">SVS_RST#</text>
<text x="191.9" y="96.5">DC_DET</text>
<text x="191.9" y="98.3">MCBSP2_EN</text>
<text x="191.9" y="100.1">USER_SW0</text>
<text x="201.4" y="96.5">(10)</text>
<text x="201.4" y="101.9">(11,17)</text>
<text x="202.2" y="100.1">(3)</text>
<text x="202.9" y="98.3">(7,8)</text>
<text x="70.5" y="105.5">(3) USER_SW3</text>
<text x="70.7" y="103.7">(10) DC_STAT1</text>
<text x="71.6" y="107.3">(6)</text>
<text x="76.5" y="107.3">TBCE0#</text>
<text x="107.3" y="103.1">96</text>
<text x="107.3" y="104.9">97</text>
<text x="107.3" y="106.7">98</text>
<text x="111.3" y="102.1">PIN94</text>
<text x="111.3" y="103.9">PIN96</text>
<text x="111.3" y="105.7">PIN97</text>
<text x="111.3" y="107.5">PIN98</text>
<text x="164.5" y="102.1">PIN36</text>
<text x="164.5" y="103.9">PIN37</text>
<text x="164.5" y="107.5">PIN40</text>
<text x="171.1" y="103.1">37</text>
<text x="171.1" y="106.7">40</text>
<text x="178.7" y="106.4">TBEA1</text>
<text x="191.9" y="103.7">DC_EMIFA_OE#</text>
<text x="205.6" y="103.7">(9)</text>
<text x="69.4" y="109.1">(8) HPI_RESET#</text>
<text x="95.8" y="110">TBEA3</text>
<text x="106.4" y="110.3">100</text>
<text x="107.3" y="113.9">88</text>
<text x="107.3" y="108.5">99</text>
<text x="111.3" y="109.3">PIN99</text>
<text x="111.3" y="111.1">PIN100</text>
<text x="164.5" y="109.3">PIN41</text>
<text x="164.5" y="111.1">PIN42</text>
<text x="164.5" y="112.9">PIN44</text>
<text x="171.1" y="108.5">41</text>
<text x="171.1" y="110.3">42</text>
<text x="171.1" y="112.1">44</text>
<text x="171.1" y="113.9">45</text>
<text x="177.1" y="111.8">TBED4</text>
<text x="177.1" y="113.6">TBED5</text>
<text x="177.1" y="110">TBED0</text>
<text x="177.1" y="108.2">TBED2</text>
<text x="66.2" y="118.1">(14,15)</text>
<text x="71.6" y="119.9">(6)</text>
<text x="72.5" y="118.1">CODEC_CLK</text>
<text x="76.1" y="119.9">TBAWE#</text>
<text x="86" y="117.2">DGND</text>
<text x="107.3" y="117.5">87</text>
<text x="107.3" y="115.7">89</text>
<text x="107.3" y="119.4">90</text>
<text x="111.3" y="118.3">IN/GCLK1</text>
<text x="111.3" y="114.7">IN/OE1</text>
<text x="111.3" y="116.5">IN/GCLR</text>
<text x="164.5" y="114.7">PIN45</text>
<text x="164.5" y="116.5">PIN46</text>
<text x="164.5" y="118.3">PIN47</text>
<text x="171.1" y="115.7">46</text>
<text x="171.1" y="117.5">47</text>
<text x="171.1" y="119.4">48</text>
<text x="177.1" y="117.2">USER_LED2</text>
<text x="177.1" y="115.4">TBED6</text>
<text x="177.1" y="119">DSP_PLL_S0</text>
<text x="191.9" y="119.9">DSPPLL_S0</text>
<text x="191.9" y="118.1">USER_LED2</text>
<text x="202.2" y="119.9">(4)</text>
<text x="202.7" y="118.1">(3)</text>
<text x="94.7" y="122.6">ISR_TCK</text>
<text x="94.7" y="124.4">ISR_TMS</text>
<text x="107.3" y="124.7">15</text>
<text x="107.3" y="123">62</text>
<text x="111.3" y="123.7">TCK</text>
<text x="111.3" y="120.1">IN/OE2/GCLK2</text>
<text x="111.3" y="125.5">TMS</text>
<text x="164.5" y="120.1">PIN48</text>
<text x="164.5" y="121.9">PIN49</text>
<text x="164.5" y="123.7">PIN50</text>
<text x="171.1" y="121.1">49</text>
<text x="171.1" y="123">50</text>
<text x="191.9" y="121.7">OPT_CLK1</text>
<text x="191.9" y="123.5">OPT_CLK2</text>
<text x="201.4" y="121.7">(3)</text>
<text x="201.4" y="123.5">(3)</text>
<text x="94.7" y="126.2">ISR_TDI</text>
<text x="108.2" y="126.5">4</text>
<text x="111.3" y="127.3">TDI</text>
<text x="129.2" y="129.3" transform="rotate(-90 129.2 129.3)">GNDINT1</text>
<text x="131" y="129.3" transform="rotate(-90 131 129.3)">GNDINT2</text>
<text x="134.5" y="129.3" transform="rotate(-90 134.5 129.3)">GNDIO1</text>
<text x="136.4" y="129.3" transform="rotate(-90 136.4 129.3)">GNDIO2</text>
<text x="138.2" y="129.3" transform="rotate(-90 138.2 129.3)">GNDIO3</text>
<text x="140" y="129.3" transform="rotate(-90 140 129.3)">GNDIO4</text>
<text x="141.8" y="129.3" transform="rotate(-90 141.8 129.3)">GNDIO5</text>
<text x="143.6" y="129.3" transform="rotate(-90 143.6 129.3)">GNDIO6</text>
<text x="145.4" y="129.3" transform="rotate(-90 145.4 129.3)">GNDIO7</text>
<text x="147.2" y="129.3" transform="rotate(-90 147.2 129.3)">GNDIO8</text>
<text x="149" y="129.3" transform="rotate(-90 149 129.3)">GNDIO9</text>
<text x="150.8" y="129.3" transform="rotate(-90 150.8 129.3)">GNDIO10</text>
<text x="165.6" y="127.3">TDO</text>
<text x="171.1" y="126.5">73</text>
<text x="177.1" y="126.2">ISR_TDO</text>
<text x="128.4" y="133.3" transform="rotate(-90 128.4 133.3)">38</text>
<text x="130.1" y="133.3" transform="rotate(-90 130.1 133.3)">86</text>
<text x="133.7" y="133.3" transform="rotate(-90 133.7 133.3)">11</text>
<text x="135.6" y="133.3" transform="rotate(-90 135.6 133.3)">26</text>
<text x="137.4" y="133.3" transform="rotate(-90 137.4 133.3)">33</text>
<text x="139.2" y="133.3" transform="rotate(-90 139.2 133.3)">43</text>
<text x="141" y="133.3" transform="rotate(-90 141 133.3)">53</text>
<text x="142.8" y="133.3" transform="rotate(-90 142.8 133.3)">59</text>
<text x="144.6" y="133.3" transform="rotate(-90 144.6 133.3)">65</text>
<text x="146.4" y="133.3" transform="rotate(-90 146.4 133.3)">74</text>
<text x="148.2" y="133.3" transform="rotate(-90 148.2 133.3)">78</text>
<text x="150" y="133.3" transform="rotate(-90 150 133.3)">95</text>
<text x="157.2" y="133.4">EPM3128ATC100</text>
<text x="14.8" y="144.2">3.3V</text>
<text x="27.4" y="145.5">JP3</text>
<text x="28.3" y="148.9">2</text>
<text x="34.6" y="148.9">1</text>
<text x="56.3" y="147.9">ISR_TCK</text>
<text x="56.3" y="149.7">ISR_TMS</text>
<text x="134.7" y="144.2">DGND</text>
<text x="28.3" y="150.8">4</text>
<text x="28.3" y="152.5">6</text>
<text x="28.3" y="154.4">8</text>
<text x="34.6" y="150.8">3</text>
<text x="34.6" y="152.5">5</text>
<text x="34.6" y="154.4">7</text>
<text x="55.9" y="153.3">ISR_TDO</text>
<text x="56.3" y="151.5">ISR_TDI</text>
<text x="130.2" y="151.5">3.3V</text>
<text x="17.8" y="160.5">DGND</text>
<text x="27.4" y="160.5">HEADER 5X2</text>
<text x="28.3" y="156.2">10</text>
<text x="34.6" y="156.2">9</text>
<text x="82.1" y="160.7">0.1</text>
<text x="82.4" y="156.9">C38</text>
<text x="89.3" y="160.7">0.1</text>
<text x="89.6" y="156.9">C68</text>
<text x="96.5" y="160.7">0.1</text>
<text x="96.8" y="156.9">C69</text>
<text x="103.7" y="160.7">0.1</text>
<text x="104.1" y="156.9">C71</text>
<text x="110.9" y="160.7">0.1</text>
<text x="111.3" y="156.9">C72</text>
<text x="118.1" y="160.7">0.1</text>
<text x="118.5" y="156.9">C39</text>
<text x="125.3" y="160.7">0.1</text>
<text x="125.7" y="156.9">C70</text>
<text x="132.6" y="160.7">0.1</text>
<text x="132.9" y="156.9">C40</text>
<text x="205.9" y="160.5">Title</text>
<text x="27.4" y="164.1">10K</text>
<text x="27.4" y="167.7">10K</text>
<text x="27.4" y="165.9">10K</text>
<text x="32.8" y="164.1">RN19A</text>
<text x="32.8" y="167.7">RN19C</text>
<text x="32.8" y="165.9">RN19B</text>
<text x="129.6" y="167.7">DGND</text>
<text x="205.9" y="165.9">Size</text>
<text x="207.7" y="167.7">B</text>
<text x="213.2" y="165.9">Document Number</text>
<text x="265.4" y="165.9">Rev</text>
<text x="267.3" y="167.7">A</text>
<text x="205.9" y="171.3">Date:</text>
<text x="215.3" y="171.3">Wednesday, November 10, 2004</text>
<text x="242" y="171.3">Sheet</text>
<text x="251" y="171.3">2</text>
<text x="256.4" y="171.3">of</text>
<text x="261.8" y="171.3">15</text>
</g>
</svg>
